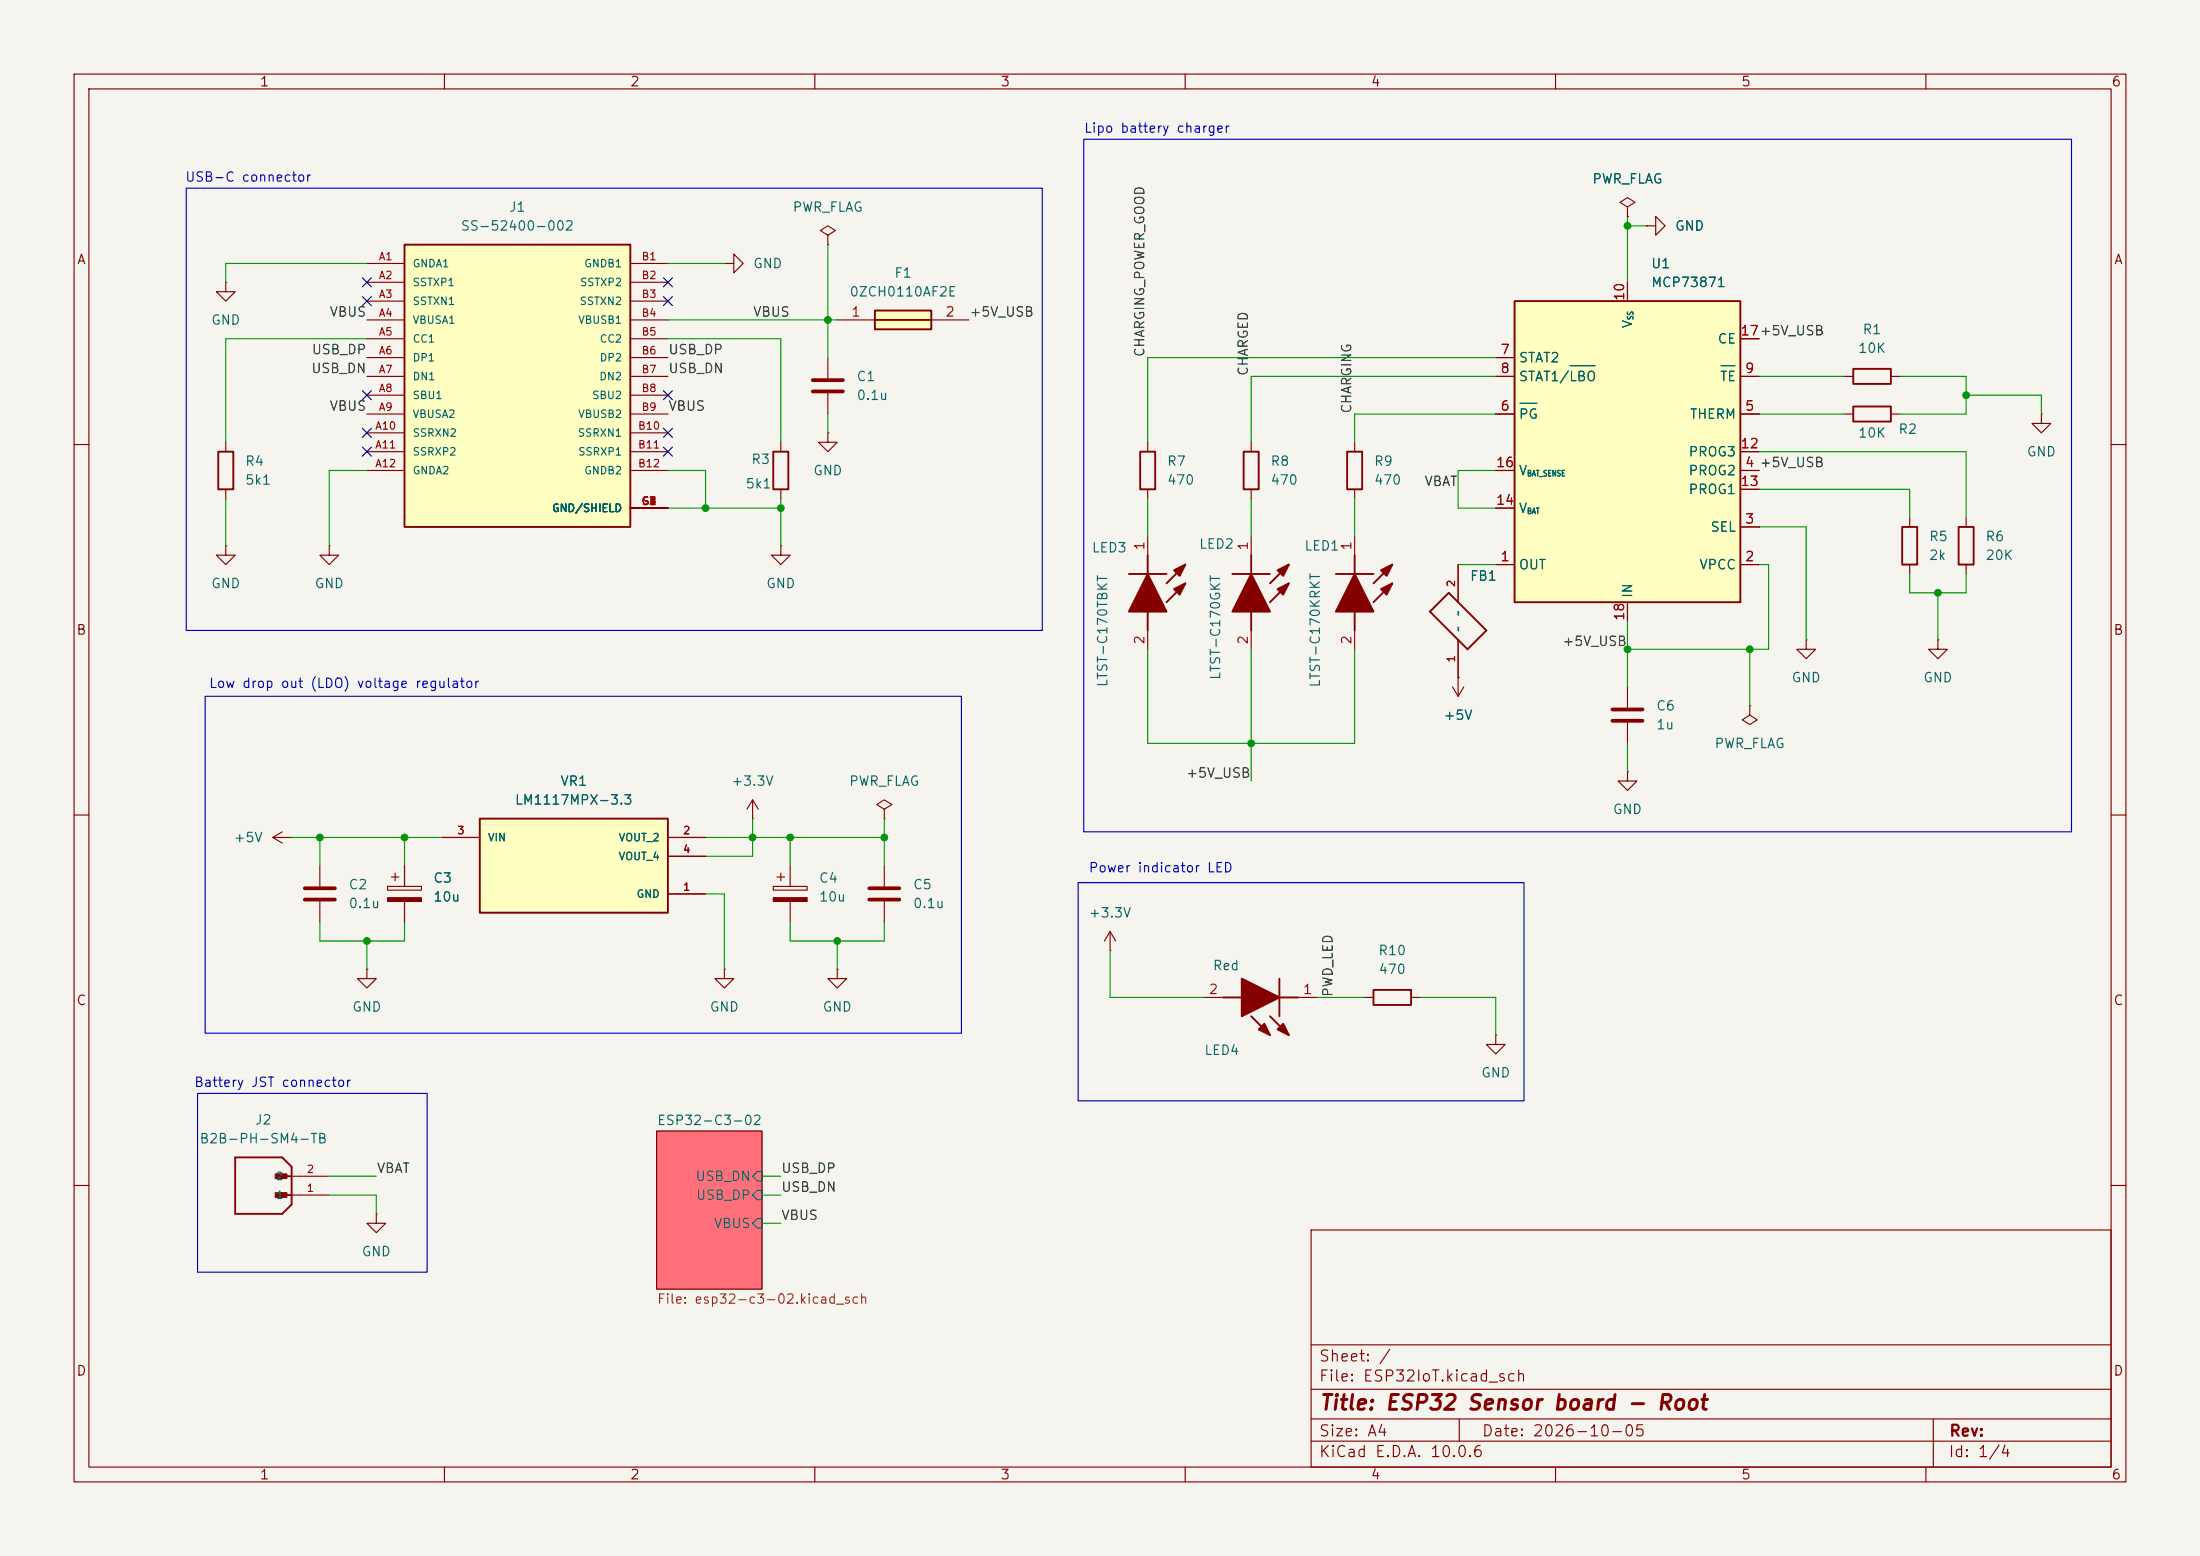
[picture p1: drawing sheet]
<svg xmlns="http://www.w3.org/2000/svg" width="297mm" height="210mm" viewBox="0 0 297 210" stroke-linecap="round" stroke-linejoin="round" font-family="sans-serif">
<path d="M0 0h297v210h-297z" fill="#f5f4ef" stroke="#f5f4ef" stroke-width=".14"/>
<g fill="none" stroke="#840000" stroke-width=".15">
<path d="M10 10h277v190h-277zM12 12h273v186h-273zM60 10v2M110 10v2M160 10v2M210 10v2M260 10v2M111.8 31.8l1-.7-1-.6-1.1 .6 1.1 .7v1.2M111.8 33h.1M10 60h2M285 60h2M10 110h2"/>
<path d="M36.8 113l1.3 .8M36.8 113h2.6M38.1 112.3l-1.3 .7M39.4 113h.1M104.4 119.6h4.6v.5h-4.6zM104.9 118.4h1M105.4 117.9v1M106.7 116.8v2.8M119.4 109.2l1-.6-1-.6-1 .6 1 .6v1.3M119.4 110.5h.1M285 110h2M49.5 130.8v1.3h1.3l-1.3 1.3-1.2-1.3h1.2"/>
<path d="M49.5 130.8h.1M97.8 130.8v1.3h1.3l-1.3 1.3-1.3-1.3h1.3M97.8 130.8h.1M106.7 121.7v2.8M88.6 152.7h14.3v21.3h-14.3zM10 160h2M177 166h108v32h-108zM285 160h2M60 198v2M110 198v2M160 198v2M177 194.5h108"/>
<path d="M177 191.5h108M177 187.5h108M177 181.5h108M197 191.5v3M210 198v2M260 198v2M261 191.5v6.5"/>
</g>
<path d="M88.6 152.7h14.3v21.3h-14.3z" fill="#ff6f7a" stroke="#ff6f7a" stroke-width=".14"/>
<path d="M102.2 158.1h.7v1.3h-.7l-.6-.6zM102.2 160.7h.7v1.2h-.7l-.6-.6zM102.2 164.5h.7v1.2h-.7l-.6-.6z" fill="none" stroke="#006464" stroke-width=".15"/>
<path d="M104.4 121.2h4.6v.5h-4.6z" fill="#840000" stroke="#840000" stroke-width=".15"/>
<path d="M54.6 33h30.5v38.1h-30.5z" fill="#ffffc2"/>
<path d="M54.6 33h30.5v38.1h-30.5z" fill="none" stroke="#840000" stroke-width=".25"/>
<g fill="none" stroke="#840000" stroke-width=".15">
<path d="M49.5 35.6h5.1M49.5 38.1h5.1M85.1 35.6h5.1M85.1 38.1h5.1M49.5 40.6h5.1M49.5 43.2h5.1M49.5 45.7h5.1M49.5 48.3h5.1M49.5 50.8h5.1M49.5 53.3h5.1M49.5 55.9h5.1M49.5 58.4h5.1"/>
<path d="M85.1 40.6h5.1M85.1 43.2h5.1M85.1 45.7h5.1M85.1 48.3h5.1M85.1 50.8h5.1M85.1 53.3h5.1M85.1 55.9h5.1M85.1 58.4h5.1M49.5 61h5.1M49.5 63.5h5.1M85.1 61h5.1M85.1 63.5h5.1"/>
<path d="M85.1 68.6h5.1M105.4 73.7v1.2h1.3l-1.3 1.3-1.3-1.3h1.3M105.4 73.7h.1M119.4 116.8v2.8M119.4 121.7v2.8"/>
</g>
<path d="M117.3 119.9h4.1M117.3 121.4h4.1" fill="none" stroke="#840000" stroke-width=".51"/>
<path d="M118.1 41.9h7.6v2.6h-7.6z" fill="#ffffc2"/>
<path d="M118.1 41.9h7.6v2.6h-7.6zM118.1 43.2h7.6M250.2 49.8h5.1v2h-5.1z" fill="none" stroke="#840000" stroke-width=".25"/>
<path d="M111.8 58.4v1.3h1.2l-1.2 1.3-1.3-1.3h1.3M111.8 58.4h.1M113 43.2h5.1M125.7 43.2h5.1M248.9 50.8h1.3M255.3 50.8h1.2M236.2 95.3v1.2l1 .7-1 .6-1-.6 1-.7M236.2 95.3h.1M113 130.8v1.3h1.3l-1.3 1.3-1.2-1.3h1.2M113 130.8h.1" fill="none" stroke="#840000" stroke-width=".15"/>
<path d="M204.5 40.6h30.4v40.7h-30.4z" fill="#ffffc2"/>
<path d="M204.5 40.6h30.4v40.7h-30.4zM250.2 54.9h5.1v2h-5.1z" fill="none" stroke="#840000" stroke-width=".25"/>
<g fill="none" stroke="#840000" stroke-width=".15">
<path d="M219.7 38.1v2.5M201.9 55.9h2.6M201.9 48.3h2.6M201.9 50.8h2.6M234.9 55.9h2.6M234.9 50.8h2.6M234.9 45.7h2.6M248.9 55.9h1.3M255.3 55.9h1.2M201.9 76.2h2.6M201.9 63.5h2.6M201.9 68.6h2.6"/>
<path d="M234.9 76.2h2.6M234.9 71.1h2.6M234.9 63.5h2.6M234.9 61h2.6M234.9 66h2.6M219.7 81.3v2.5M101.6 110.5h.1M101.6 108l-.8 1.2M101.6 108l.8 1.2M101.6 108v2.5"/>
</g>
<path d="M205.2 54.4h2.3M212 49.4h3.4M232.4 49.4h1.8" fill="none" stroke="#006464" stroke-width=".15"/>
<path d="M64.8 110.5h25.4v12.7h-25.4z" fill="#ffffc2"/>
<g fill="none" stroke="#840000" stroke-width=".25">
<path d="M29.5 61h2v5h-2zM104.4 61h2v5h-2zM152.4 77.5h5.1M153.9 61h2.1v5h-2.1zM154.9 74.9v2.6M160 76.2l-2.5 2.5M160 78.7l-2.5 2.6M166.4 77.5h5M167.9 61h2v5h-2zM168.9 74.9v2.6M174 76.2l-2.6 2.5M174 78.7l-2.6 2.6"/>
<path d="M180.3 77.5h5.1M181.9 61h2v5h-2zM182.9 74.9v2.6M188 76.2l-2.6 2.5M188 78.7l-2.6 2.6M256.8 71.1h2v5.1h-2zM264.4 71.1h2v5.1h-2zM154.9 82.6v2.5M168.9 82.6v2.5M182.9 82.6v2.5M193 82.6l2.6-2.6 5.1 5.1-2.6 2.5zM64.8 110.5h25.4v12.7h-25.4z"/>
<path d="M165.1 134.6h2.5M168.9 137.2l2.5 2.5M171.4 137.2l2.6 2.5M172.7 134.6h2.6M172.7 132.1v5.1M185.4 133.6h5.1v2h-5.1zM31.7 156.2h6.4l1.3 1.3v5.1l-1.3 1.2h-6.4zM37.5 158.8h1.9M37.5 161.3h1.9"/>
</g>
<g fill="none" stroke="#840000" stroke-width=".15">
<path d="M30.5 38.1v1.3h1.2l-1.2 1.2-1.3-1.2h1.3M30.5 38.1h.1M97.8 35.6h1.3v-1.3l1.2 1.3-1.2 1.2v-1.2M97.8 35.6h.1M219.7 27.9l1-.6-1-.6-1 .6 1 .6v1.3M219.7 29.2h.1M219.7 38.1v2.5M222.2 30.5h1.3v-1.3l1.3 1.3-1.3 1.3v-1.3M222.2 30.5h.1M30.5 59.7v1.3M105.4 59.7v1.3M111.8 48.3v2.8"/>
<path d="M111.8 53.1v2.8M154.9 59.7v1.3M168.9 59.7v1.3M182.9 59.7v1.3M201.9 55.9h2.6M201.9 48.3h2.6M201.9 50.8h2.6M234.9 55.9h2.6M234.9 50.8h2.6M234.9 45.7h2.6M275.6 55.9v1.3h1.3l-1.3 1.2-1.3-1.2h1.3M275.6 55.9h.1"/>
<path d="M30.5 73.7v1.2h1.2l-1.2 1.3-1.3-1.3h1.3M30.5 73.7h.1M30.5 66v1.3M44.4 73.7v1.2h1.3l-1.3 1.3-1.2-1.3h1.2M44.4 73.7h.1M105.4 66v1.3M154.9 66v1.3M154.9 72.4v2.5M168.9 66v1.3M168.9 72.4v2.5M182.9 66v1.3M182.9 72.4v2.5"/>
<path d="M196.8 76.2v5.1M201.9 76.2h2.6M201.9 63.5h2.6M201.9 68.6h2.6M234.9 76.2h2.6M234.9 71.1h2.6M234.9 63.5h2.6M234.9 61h2.6M234.9 66h2.6M257.8 69.9v1.2M257.8 76.2v1.3M265.4 69.9v1.2"/>
<path d="M265.4 76.2v1.3M154.9 85.1v2.5M168.9 85.1v2.5M182.9 85.1v2.5M196.1 92.7l.7 1.3M196.8 91.4h.1M196.8 86.4v7.6M197.6 92.7l-.8 1.3M219.7 81.3v2.5M219.7 92.7v2.8M219.7 97.5v2.8M243.8 86.4v1.2h1.3l-1.3 1.3-1.2-1.3h1.2"/>
<path d="M243.8 86.4h.1M261.6 86.4v1.2h1.3l-1.3 1.3-1.3-1.3h1.3M261.6 86.4h.1M43.2 116.8v2.8M52.3 119.6h4.6v.5h-4.6zM52.8 118.4h1M53.3 117.9v1M54.6 116.8v2.8M59.7 113h5.1M90.2 113h5M90.2 115.6h5M219.7 104.1v1.3h1.3l-1.3 1.3-1.3-1.3h1.3"/>
<path d="M219.7 104.1h.1M43.2 121.7v2.8M54.6 121.7v2.8M90.2 120.7h5M149.9 128.3h.1M149.9 125.7l-.8 1.3M149.9 125.7l.7 1.3M149.9 125.7v2.6M162.6 134.6h2.5M175.3 134.6h2.5M184.1 134.6h1.3M190.5 134.6h1.3"/>
<path d="M201.9 139.7v1.3h1.3l-1.3 1.2-1.2-1.2h1.2M201.9 139.7h.1M39.4 158.8h5M39.4 161.3h5M50.8 163.8v1.3h1.3l-1.3 1.3-1.3-1.3h1.3M50.8 163.8h.1"/>
</g>
<path d="M109.7 51.3h4.1M109.7 52.8h4.1M217.7 95.8h4M217.7 97.3h4M41.1 119.9h4.1M41.1 121.4h4.1" fill="none" stroke="#840000" stroke-width=".51"/>
<g fill="#840000" stroke="#840000" stroke-width=".14">
<path d="M37.1 161h1.6v.6h-1.6z"/>
<path d="M37.1 158.4h1.6v.7h-1.6z"/>
</g>
<path d="M52.3 121.2h4.6v.5h-4.6z" fill="#840000" stroke="#840000" stroke-width=".15"/>
<g fill="#840000" stroke="#840000" stroke-width=".25">
<path d="M182.9 77.5l2.5 5.1h-5.1z"/>
<path d="M186.4 77l1.6-.8-.8 1.5z"/>
<path d="M186.4 79.5l1.6-.8-.8 1.6z"/>
<path d="M168.9 77.5l2.5 5.1h-5z"/>
<path d="M172.5 77l1.5-.8-.8 1.5z"/>
<path d="M172.5 79.5l1.5-.8-.8 1.6z"/>
<path d="M154.9 77.5l2.6 5.1h-5.1z"/>
<path d="M158.5 77l1.5-.8-.7 1.5z"/>
<path d="M158.5 79.5l1.5-.8-.7 1.6z"/>
<path d="M167.6 132.1l5.1 2.5-5.1 2.6z"/>
<path d="M173.2 138.2l.8 1.5-1.5-.8z"/>
<path d="M169.9 138.9l.8-.7 .7 1.5z"/>
</g>
<g fill="none" stroke="#009600" stroke-width=".15">
<path d="M49.5 35.6h-19v2.5M90.2 35.6h7.6M111.8 33v15.3M219.7 30.5h2.5M219.7 29.2v8.9M49.5 45.7h-19v14M90.2 45.7h15.2v14M90.2 43.2h22.8M111.8 55.9v2.5M201.9 55.9h-19v3.8M201.9 50.8h-33v8.9M201.9 48.3h-47v11.4"/>
<path d="M237.5 55.9h11.4M237.5 50.8h11.4M256.5 50.8h8.9v5.1h-8.9M265.4 53.3h10.2v2.6M30.5 67.3v6.4M49.5 63.5h-5.1v10.2M90.2 68.6h15.2M90.2 63.5h5v5.1M105.4 67.3v6.4M154.9 67.3v5.1M168.9 67.3v5.1M182.9 67.3v5.1"/>
<path d="M196.8 76.2h5.1M201.9 63.5h-5.1v5.1h5.1M237.5 61h27.9v8.9M237.5 66h20.3v3.9M237.5 71.1h6.3v15.3M237.5 76.2h1.3v11.4h-19.1M257.8 77.5v2.5h7.6v-2.5M154.9 87.6v12.7h28v-12.7M168.9 87.6v17.8M219.7 83.8v8.9M236.2 87.6v7.7M261.6 80v6.4"/>
<path d="M39.4 113h20.3M43.2 113v3.8M54.6 113v3.8M95.2 113h24.2M101.6 110.5v5.1h-6.4M106.7 113v3.8M119.4 110.5v6.3M219.7 100.3v3.8M43.2 124.5v2.5h11.4v-2.5M49.5 127v3.8M95.2 120.7h2.6v10.1M106.7 124.5v2.5h12.7v-2.5"/>
<path d="M113 127v3.8M149.9 128.3v6.3h12.7M177.8 134.6h6.3M191.8 134.6h10.1v5.1M44.4 158.8h6.4M102.9 158.8h2.5M44.4 161.3h6.4v2.5M102.9 165.1h2.5M102.9 161.3h2.5"/>
</g>
<g fill="none" stroke="#000084" stroke-width=".15">
<path d="M48.9 37.5l1.2 1.2M50.1 37.5l-1.2 1.2M89.6 37.5l1.2 1.2M90.8 37.5l-1.2 1.2M48.9 57.8l1.2 1.2M48.9 52.7l1.2 1.2M48.9 40l1.2 1.2M50.1 57.8l-1.2 1.2M50.1 52.7l-1.2 1.2M50.1 40l-1.2 1.2M89.6 40l1.2 1.2M89.6 52.7l1.2 1.2"/>
<path d="M89.6 57.8l1.2 1.2M90.8 40l-1.2 1.2M90.8 52.7l-1.2 1.2M90.8 57.8l-1.2 1.2M48.9 60.4l1.2 1.2M50.1 60.4l-1.2 1.2M89.6 60.4l1.2 1.2M90.8 60.4l-1.2 1.2"/>
</g>
<path d="M146.3 18.8h133.4v93.5h-133.4zM25.1 25.4h115.6v59.7h-115.6zM27.7 94h102.1v45.4h-102.1zM145.5 119.1h60.2v29.5h-60.2zM26.7 147.6h31v24.1h-31z" fill="none" stroke="#0000c2" stroke-width=".15"/>
<path d="M205.2 54.4h2.3M212 49.4h3.4M232.4 49.4h1.8" fill="none" stroke="#006464" stroke-width=".15"/>
<g fill="#009600" stroke="#009600" stroke-width=".14">
<circle cx="106.7" cy="113" r=".46"/>
<circle cx="119.4" cy="113" r=".46"/>
<circle cx="113" cy="127" r=".46"/>
<circle cx="101.6" cy="113" r=".46"/>
<circle cx="111.8" cy="43.2" r=".46"/>
<circle cx="219.7" cy="30.5" r=".46"/>
<circle cx="43.2" cy="113" r=".46"/>
<circle cx="54.6" cy="113" r=".46"/>
<circle cx="49.5" cy="127" r=".46"/>
<circle cx="265.4" cy="53.3" r=".46"/>
<circle cx="261.6" cy="80" r=".46"/>
<circle cx="168.9" cy="100.3" r=".46"/>
<circle cx="219.7" cy="87.6" r=".46"/>
<circle cx="236.2" cy="87.6" r=".46"/>
<circle cx="95.2" cy="68.6" r=".46"/>
<circle cx="105.4" cy="68.6" r=".46"/>
</g>
<text font-size="2" fill="#840000" x="178" y="190.8">Title: ESP32 Sensor board - Root</text>
<g font-size="1.5" fill="#840000">
<text x="178" y="184.1">Sheet: /</text>
<text x="178" y="186.8">File: ESP32IoT.kicad_sch</text>
<text x="178" y="197">KiCad E.D.A. 10.0.6</text>
<text x="178" y="194.2">Size: A4</text>
<text x="200" y="194.2">Date: 2026-10-05</text>
<text x="263" y="197">Id: 1/4</text>
<text x="263" y="194.2">Rev:</text>
</g>
<g font-size="1.3" fill="#840000">
<text x="35" y="12">1</text>
<text x="85" y="12">2</text>
<text x="135" y="12">3</text>
<text x="185" y="12">4</text>
<text x="235" y="12">5</text>
<text x="285" y="12">6</text>
<text x="10.3" y="36">A</text>
<text x="285.3" y="36">A</text>
<text x="10.2" y="86">B</text>
<text x="285.2" y="86">B</text>
<text x="10.2" y="136">C</text>
<text x="285.2" y="136">C</text>
<text x="10.2" y="186">D</text>
<text x="285.2" y="186">D</text>
<text x="35" y="200">1</text>
<text x="85" y="200">2</text>
<text x="135" y="200">3</text>
<text x="185" y="200">4</text>
<text x="235" y="200">5</text>
<text x="285" y="200">6</text>
</g>
<g font-size="1.3" fill="#0000c2">
<text x="146.3" y="18.2">Lipo battery charger</text>
<text x="24.9" y="24.8">USB-C connector</text>
<text x="28.1" y="93.2">Low drop out (LDO) voltage regulator</text>
<text x="146.9" y="118.1">Power indicator LED</text>
<text x="26.1" y="147">Battery JST connector</text>
</g>
<g font-size="1.3" fill="#006464">
<text x="68.6" y="28.9">J1</text>
<text x="106.9" y="28.9">PWR_FLAG</text>
<text x="214.9" y="25.1">PWR_FLAG</text>
<text x="62.1" y="31.4">SS-52400-002</text>
<text x="226" y="31.4">GND</text>
<text x="101.6" y="36.5">GND</text>
<text x="114.6" y="40.3">0ZCH0110AF2E</text>
<text x="120.6" y="37.8">F1</text>
<text x="222.8" y="36.5">U1</text>
<text x="222.8" y="39.1">MCP73871</text>
<text x="28.4" y="44.1">GND</text>
<text x="220.7" y="44.4" transform="rotate(-90 220.7 44.4)">V</text>
<text x="231.8" y="46.7">CE</text>
<text x="250.8" y="48">10K</text>
<text x="251.4" y="45.4">R1</text>
<text x="115.6" y="51.8">C1</text>
<text x="205" y="49.2">STAT2</text>
<text x="205" y="51.8">STAT1/LBO</text>
<text x="232.1" y="51.8">TE</text>
<text x="115.6" y="54.3">0.1u</text>
<text x="205" y="56.8">PG</text>
<text x="228" y="56.8">THERM</text>
<text x="250.8" y="59.4">10K</text>
<text x="256.2" y="58.9">R2</text>
<text x="33" y="63.2">R4</text>
<text x="33" y="65.7">5k1</text>
<text x="101.3" y="62.9">R3</text>
<text x="109.7" y="64.5">GND</text>
<text x="157.5" y="63.2">R7</text>
<text x="157.5" y="65.7">470</text>
<text x="171.4" y="63.2">R8</text>
<text x="171.4" y="65.7">470</text>
<text x="185.4" y="63.2">R9</text>
<text x="185.4" y="65.7">470</text>
<text x="205" y="64.5">V</text>
<text x="227.9" y="64.5">PROG2</text>
<text x="227.9" y="61.9">PROG3</text>
<text x="273.5" y="61.9">GND</text>
<text x="100.6" y="66.2">5k1</text>
<text x="205" y="69.5">V</text>
<text x="227.9" y="67">PROG1</text>
<text x="147.3" y="74.9">LED3</text>
<text x="161.8" y="74.4">LED2</text>
<text x="176" y="74.6">LED1</text>
<text x="205" y="77.2">OUT</text>
<text x="229.3" y="77.2">VPCC</text>
<text x="230.8" y="72.1">SEL</text>
<text x="260.3" y="73.4">R5</text>
<text x="260.3" y="75.9">2k</text>
<text x="268" y="73.4">R6</text>
<text x="268" y="75.9">20K</text>
<text x="28.4" y="79.7">GND</text>
<text x="42.4" y="79.7">GND</text>
<text x="103.3" y="79.7">GND</text>
<text x="198.4" y="78.7">FB1</text>
<text x="220.7" y="80.8" transform="rotate(-90 220.7 80.8)">IN</text>
<text x="149.8" y="92.8" transform="rotate(-90 149.8 92.8)">LTST-C170TBKT</text>
<text x="165" y="91.9" transform="rotate(-90 165 91.9)">LTST-C170GKT</text>
<text x="178.5" y="92.9" transform="rotate(-90 178.5 92.9)">LTST-C170KRKT</text>
<text x="241.8" y="92.4">GND</text>
<text x="259.6" y="92.4">GND</text>
<text x="194.8" y="97.5">+5V</text>
<text x="223.5" y="96.2">C6</text>
<text x="223.5" y="98.8">1u</text>
<text x="231.4" y="101.3">PWR_FLAG</text>
<text x="75.6" y="106.4">VR1</text>
<text x="98.6" y="106.4">+3.3V</text>
<text x="114.5" y="106.4">PWR_FLAG</text>
<text x="31.5" y="114">+5V</text>
<text x="69.4" y="108.9">LM1117MPX-3.3</text>
<text x="217.6" y="110.2">GND</text>
<text x="58.4" y="119.5">C3</text>
<text x="110.5" y="119.5">C4</text>
<text x="47" y="120.3">C2</text>
<text x="47" y="122.9">0.1u</text>
<text x="58.4" y="122">10u</text>
<text x="110.5" y="122">10u</text>
<text x="123.2" y="120.3">C5</text>
<text x="123.2" y="122.9">0.1u</text>
<text x="146.9" y="124.2">+3.3V</text>
<text x="163.6" y="131.3">Red</text>
<text x="186" y="129.2">R10</text>
<text x="186" y="131.8">470</text>
<text x="47.5" y="136.9">GND</text>
<text x="95.7" y="136.9">GND</text>
<text x="111" y="136.9">GND</text>
<text x="162.5" y="142.7">LED4</text>
<text x="199.9" y="145.7">GND</text>
<text x="26.8" y="154.6">B2B-PH-SM4-TB</text>
<text x="34.3" y="152.1">J2</text>
<text x="88.6" y="152.2">ESP32-C3-02</text>
<text x="93.8" y="159.7">USB_DN</text>
<text x="93.9" y="162.3">USB_DP</text>
<text x="96.3" y="166.1">VBUS</text>
<text x="48.7" y="169.9">GND</text>
</g>
<g font-size="1.3" fill="#a90000">
<text x="219.6" y="40.7" transform="rotate(-90 219.6 40.7)">10</text>
<text x="114.8" y="43">1</text>
<text x="127.5" y="43">2</text>
<text x="234.9" y="45.6">17+5V_USB</text>
<text x="234.9" y="45.6">17</text>
<text x="202.5" y="48.1">7</text>
<text x="202.5" y="50.7">8</text>
<text x="235.5" y="50.7">9</text>
<text x="202.5" y="55.7">6</text>
<text x="235.5" y="55.7">5</text>
<text x="201.9" y="63.4">16</text>
<text x="234.9" y="60.8">12</text>
<text x="234.9" y="65.9">13</text>
<text x="235.5" y="63.4">4 +5V_USB</text>
<text x="235.5" y="63.4">4</text>
<text x="201.9" y="68.4">14</text>
<text x="235.5" y="71">3</text>
<text x="154.8" y="74.4" transform="rotate(-90 154.8 74.4)">1</text>
<text x="168.8" y="74.4" transform="rotate(-90 168.8 74.4)">1</text>
<text x="182.7" y="74.4" transform="rotate(-90 182.7 74.4)">1</text>
<text x="202.5" y="76.1">1</text>
<text x="235.5" y="76.1">2</text>
<text x="219.6" y="83.9" transform="rotate(-90 219.6 83.9)">18</text>
<text x="154.8" y="87.1" transform="rotate(-90 154.8 87.1)">2</text>
<text x="168.8" y="87.1" transform="rotate(-90 168.8 87.1)">2</text>
<text x="182.7" y="87.1" transform="rotate(-90 182.7 87.1)">2</text>
<text x="163.1" y="134.5">2</text>
<text x="175.8" y="134.5">1</text>
</g>
<g font-size="1.3" fill="#0f0f0f">
<text x="44.4" y="43.1">VBUS</text>
<text x="101.6" y="43.1">VBUS</text>
<text x="130.8" y="43.1">+5V_USB</text>
<text x="41.9" y="50.7">USB_DN</text>
<text x="42" y="48.1">USB_DP</text>
<text x="90.1" y="50.7">USB_DN</text>
<text x="90.1" y="48.1">USB_DP</text>
<text x="154.8" y="48.3" transform="rotate(-90 154.8 48.3)">CHARGING_POWER_GOOD</text>
<text x="168.8" y="50.8" transform="rotate(-90 168.8 50.8)">CHARGED</text>
<text x="44.4" y="55.8">VBUS</text>
<text x="90.1" y="55.8">VBUS</text>
<text x="182.8" y="55.9" transform="rotate(-90 182.8 55.9)">CHARGING</text>
<text x="192.2" y="65.9">VBAT</text>
<text x="210.8" y="87.5">+5V_USB</text>
<text x="160" y="105.3">+5V_USB</text>
<text x="180.2" y="134.6" transform="rotate(-90 180.2 134.6)">PWD_LED</text>
<text x="50.8" y="158.6">VBAT</text>
<text x="105.4" y="161.2">USB_DN</text>
<text x="105.4" y="158.6">USB_DP</text>
<text x="105.4" y="165">VBUS</text>
</g>
<text font-size="1.3" fill="#725600" x="88.6" y="176.3">File: esp32-c3-02.kicad_sch</text>
<g font-size="1" fill="#a90000">
<text x="51" y="35.4">A1</text>
<text x="86.5" y="35.4">B1</text>
<text x="51" y="37.9">A2</text>
<text x="51" y="40.5">A3</text>
<text x="86.5" y="37.9">B2</text>
<text x="86.5" y="40.5">B3</text>
<text x="51" y="43">A4</text>
<text x="51" y="45.5">A5</text>
<text x="86.5" y="43">B4</text>
<text x="86.5" y="45.5">B5</text>
<text x="51" y="48.1">A6</text>
<text x="51" y="50.6">A7</text>
<text x="51" y="53.2">A8</text>
<text x="86.5" y="48.1">B6</text>
<text x="86.5" y="50.6">B7</text>
<text x="86.5" y="53.2">B8</text>
<text x="50.6" y="58.2">A10</text>
<text x="51" y="55.7">A9</text>
<text x="86.1" y="58.2">B10</text>
<text x="86.5" y="55.7">B9</text>
<text x="50.6" y="60.8">A11</text>
<text x="50.6" y="63.3">A12</text>
<text x="86.1" y="60.8">B11</text>
<text x="86.1" y="63.3">B12</text>
<text x="86.5" y="68.4">G1</text>
<text x="86.6" y="68.4">S2</text>
<text x="87.6" y="68.4">3</text>
<text x="87.6" y="68.4">4</text>
<text x="196.7" y="79.3" transform="rotate(-90 196.7 79.3)">2</text>
<text x="196.7" y="89.5" transform="rotate(-90 196.7 89.5)">1</text>
<text x="61.6" y="112.8">3</text>
<text x="92.1" y="112.8">2</text>
<text x="92.1" y="115.4">4</text>
<text x="92.1" y="120.5">1</text>
<text x="41.3" y="161.1">1</text>
<text x="41.3" y="158.6">2</text>
</g>
<g font-size="1" fill="#006464">
<text x="55.6" y="36.3">GNDA1</text>
<text x="55.6" y="38.9">SSTXP1</text>
<text x="55.6" y="41.4">SSTXN1</text>
<text x="78.2" y="41.4">SSTXN2</text>
<text x="78.2" y="38.9">SSTXP2</text>
<text x="78.8" y="36.3">GNDB1</text>
<text x="55.6" y="43.9">VBUSA1</text>
<text x="55.6" y="46.5">CC1</text>
<text x="78" y="43.9">VBUSB1</text>
<text x="80.9" y="46.5">CC2</text>
<text x="55.6" y="49">DP1</text>
<text x="55.6" y="51.6">DN1</text>
<text x="80.8" y="51.6">DN2</text>
<text x="80.9" y="49">DP2</text>
<text x="55.6" y="54.1">SBU1</text>
<text x="55.6" y="56.6">VBUSA2</text>
<text x="55.6" y="59.2">SSRXN2</text>
<text x="77.9" y="59.2">SSRXN1</text>
<text x="78" y="56.6">VBUSB2</text>
<text x="79.9" y="54.1">SBU2</text>
<text x="55.6" y="61.7">SSRXP2</text>
<text x="55.6" y="64.3">GNDA2</text>
<text x="78" y="61.7">SSRXP1</text>
<text x="78.8" y="64.3">GNDB2</text>
<text x="74.4" y="69.3">GND/SHIELD</text>
<text x="197.6" y="83.2" transform="rotate(-90 197.6 83.2)">~</text>
<text x="197.6" y="85.3" transform="rotate(-90 197.6 85.3)">~</text>
<text x="65.8" y="113.8">VIN</text>
<text x="83.4" y="113.8">VOUT_2</text>
<text x="83.4" y="116.3">VOUT_4</text>
<text x="85.9" y="121.4">GND</text>
<text x="37.2" y="159.5">2</text>
<text x="37.2" y="162.1">1</text>
</g>
<g font-size=".8" fill="#006464">
<text x="220.7" y="43.2" transform="rotate(-90 220.7 43.2)">SS</text>
<text x="206.1" y="64.5">BAT_SENSE</text>
<text x="206.1" y="69.6">BAT</text>
</g>
</svg>
